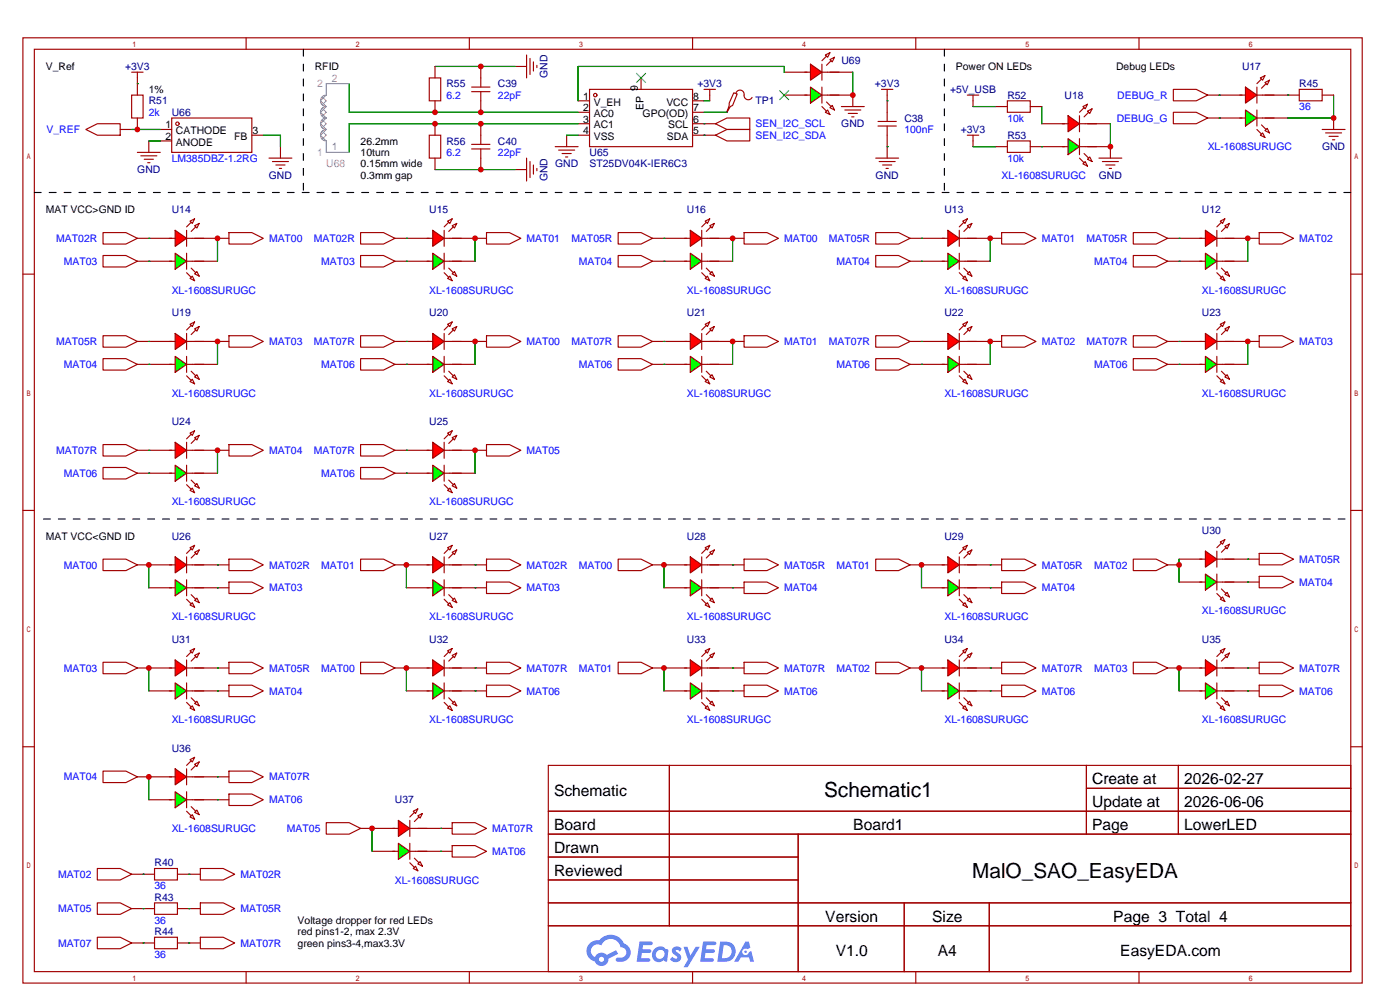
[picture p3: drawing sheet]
<svg xmlns="http://www.w3.org/2000/svg" width="311mm" height="223mm" viewBox="0 0 311 223" stroke-linecap="round" stroke-linejoin="round" font-family="sans-serif">
<g fill="none" stroke="#a10000" stroke-width=".25">
<path d="M5.1 8.4h297.2v209.5h-297.2zM7.6 10.9h292.1v204.5h-292.1zM54.6 8.4v2.5M104.1 8.4v2.5M153.7 8.4v2.5M203.2 8.4v2.5M252.7 8.4v2.5M5.1 60.8h2.5M299.7 60.8h2.6M5.1 113.2h2.5M299.7 113.2h2.6M5.1 165.5h2.5"/>
<path d="M121.7 169.7h178v45.7h-178zM121.7 179.8h178M148.5 169.7v35.5M241.1 169.7v15.2M241.1 174.8h58.6M261.5 169.7v15.2M299.7 165.5h2.6M121.7 184.9h178M121.7 190h55.4M121.7 195.1h55.4M177.1 184.9v30.5M54.6 215.4v2.5"/>
<path d="M104.1 215.4v2.5M121.7 200.2h178M121.7 205.2h178M153.7 215.4v2.5M200.6 200.2v15.2M203.2 215.4v2.5M219.5 200.2v15.2M252.7 215.4v2.5"/>
</g>
<g fill="#5487ff">
<path d="M149.4 210.1a1.3 1.3 0 0 1 1.8 .3l-.4 .6a.54 .54 0 0 0-.9-.3l.2 .3a1.28 1.28 0 0 1 .7 2 1.53 1.53 0 0 1-2.1-.3l.5-.6 .8 .4a.31 .31 0 0 0 .3-.2 .31 .31 0 0 0-.3-.4 1.12 1.12 0 0 1-.6-1.8z"/>
<path d="M151.7 209.9h.8l.7 2 1.2-2h.9l-2.7 4.5h-.9l1-1.6z"/>
<path d="M141.9 208.7h2.3a.46 .46 0 0 1 .5 .1 .46 .46 0 0 1 .1 .5l-.4 .2h-1.7l-.2 .9h1.7a.4 .4 0 0 1 .3 .5 .4 .4 0 0 1-.4 .3h-1.7l-.1 1.2h1.3a.46 .46 0 0 1 .5 .1 .46 .46 0 0 1 .1 .5l-.3 .2h-2.6z"/>
<path d="M156 208.7h2.3a.47 .47 0 0 1 .5 .1 .47 .47 0 0 1 .1 .5l-.4 .2h-1.7l-.1 .9h1.6a.4 .4 0 0 1 .3 .5 .4 .4 0 0 1-.4 .3h-1.7l-.1 1.2h1.3a.46 .46 0 0 1 .5 .1 .46 .46 0 0 1 .2 .5l-.4 .2h-2.6z"/>
<path d="M165.4 208.7h.7l.4 1.4-.6 .3a.75 .75 0 0 0-1.2 .3 .75 .75 0 0 0 .5 1.1 .75 .75 0 0 0 1-.7l.5-.3 .6 2.4h-.8l-.3-1h-1.8l-.6 1h-.9z"/>
<path d="M159.8 208.7l-.6 4.5h1.4a2.27 2.27 0 0 0 2.6-2.3 2.27 2.27 0 0 0-2.7-2.2zM160.6 209.5a1.5 1.5 0 0 1 1.8 1.5 1.5 1.5 0 0 1-2 1.4h-.2z"/>
<path d="M145.2 210.4a1.6 1.6 0 0 0-.3 2.2 1.6 1.6 0 0 0 2.3 .2l.8 .4 .3-2.5-.2-.2-.4-.1a1.58 1.58 0 0 0-2.5 0zM145.8 210.9a.98 .98 0 0 1 1.6 .4 .98 .98 0 0 1-1 1.3 .94 .94 0 0 1-.9-.7 .94 .94 0 0 1 .3-1z"/>
<path d="M130.9 209.1a2.37 2.37 0 0 0 1.1 4 1.54 1.54 0 0 0 1.8 1 1.54 1.54 0 0 0 1.2-1.6l2.2-1.1-.5-.7-2.1 1a1.57 1.57 0 0 0-2.6 .5 1.5 1.5 0 0 1-.7-2.1 1.5 1.5 0 0 1 2.2-.5 2.23 2.23 0 0 1 2.2-1.5 2.23 2.23 0 0 1 2 1.9 1.16 1.16 0 0 1 1.3 1.1 1.16 1.16 0 0 1-1.1 1.2h-.7a.47 .47 0 0 0-.6 .4 .47 .47 0 0 0 .5 .5 2.15 2.15 0 0 0 2.6-1.1 2.15 2.15 0 0 0-.8-2.8l-.5-.1a3.2 3.2 0 0 0-5.4-.8l-1.1 .1zM132.9 212.7a.6 .6 0 0 1 1.2 0 .6 .6 0 0 1-1.2 0z"/>
<circle cx="165.4" cy="211" r=".28"/>
</g>
<path d="M271.3 52.8h2.5" fill="none" stroke="#a10000" stroke-width=".25"/>
<path d="M267.5 51.1l2.5 1.7-2.5 1.8z" fill="#f00" stroke="#a10000" stroke-width=".25"/>
<g fill="none" stroke="#a10000" stroke-width=".25">
<path d="M266.2 52.8h1.3M266.2 57.9h1.3M270 51.1v3.5M270 56.1v3.6M270 52.8h1.3M270 57.9h1.3M270.8 49l1-.5-.5 1zM271 49.3l-1 1M271 59.4l1 1.1M271.8 50l1-.5-.5 1zM272 50.3l-1 1M270 60.5l1 1"/>
<path d="M270.8 61.7l.5-.5 .5 1zM272.3 60.2l.5 1-1-.5z"/>
</g>
<path d="M267.5 56.1l2.5 1.8-2.5 1.8z" fill="#0f0" stroke="#a10000" stroke-width=".25"/>
<path d="M22.9 51.6h5l2.6 1.2-2.6 1.3h-5zM30.5 52.8h2.5M214.1 52.8h2.6M261.6 57.9h5.1M261.6 52.8h5.1M271.3 57.9h5.6M271.8 52.8h5.1" fill="none" stroke="#a10000" stroke-width=".25"/>
<path d="M210.3 51.1l2.6 1.7-2.6 1.8z" fill="#f00" stroke="#a10000" stroke-width=".25"/>
<g fill="none" stroke="#a10000" stroke-width=".25">
<path d="M209 52.8h1.3M209 57.9h1.3M212.9 51.1v3.5M212.9 56.1v3.6M212.9 52.8h1.2M212.9 57.9h1.2M213.6 49l1-.5-.5 1zM213.9 49.3l-1 1M213.9 59.4l1 1.1M214.6 50l1-.5-.5 1zM214.9 50.3l-1 1M212.9 60.5l1 1"/>
<path d="M213.6 61.7l.5-.5 .5 1zM214.6 60.7l.5-.5 .5 1z"/>
</g>
<path d="M210.3 56.1l2.6 1.8-2.6 1.8z" fill="#0f0" stroke="#a10000" stroke-width=".25"/>
<path d="M99.8 52.8h2.6M204.5 57.9h5M204.5 52.8h5M214.1 57.9h5.6M214.6 52.8h5.1" fill="none" stroke="#a10000" stroke-width=".25"/>
<path d="M96 51.1l2.6 1.7-2.6 1.8z" fill="#f00" stroke="#a10000" stroke-width=".25"/>
<g fill="none" stroke="#a10000" stroke-width=".25">
<path d="M94.7 52.8h1.3M94.7 57.9h1.3M98.6 51.1v3.5M98.6 56.1v3.6M98.6 52.8h1.2M98.6 57.9h1.2M99.3 49l1-.5-.5 1zM99.6 49.3l-1 1M99.6 59.4l1 1.1M100.3 50l1-.5-.5 1zM100.6 50.3l-1 1M98.6 60.5l1 1"/>
<path d="M99.3 61.7l.5-.5 .5 1zM100.3 60.7l.5-.5 .5 1z"/>
</g>
<path d="M96 56.1l2.6 1.8-2.6 1.8z" fill="#0f0" stroke="#a10000" stroke-width=".25"/>
<path d="M42.7 52.8h2.5M90.2 57.9h5M90.2 52.8h5M99.8 57.9h5.6M100.3 52.8h5.1" fill="none" stroke="#a10000" stroke-width=".25"/>
<path d="M38.9 51.1l2.5 1.7-2.5 1.8z" fill="#f00" stroke="#a10000" stroke-width=".25"/>
<g fill="none" stroke="#a10000" stroke-width=".25">
<path d="M37.6 52.8h1.3M37.6 57.9h1.3M41.4 51.1v3.5M41.4 56.1v3.6M41.4 52.8h1.3M41.4 57.9h1.3M42.2 49l1-.5-.5 1zM42.4 49.3l-1 1M42.4 59.4l1 1.1M43.2 50l1-.5-.5 1zM43.4 50.3l-1 1M41.4 60.5l1 1"/>
<path d="M42.2 61.7l.5-.5 .5 1zM43.7 60.2l.5 1-1-.5z"/>
</g>
<path d="M38.9 56.1l2.5 1.8-2.5 1.8z" fill="#0f0" stroke="#a10000" stroke-width=".25"/>
<path d="M33 57.9h5.1M33 52.8h5.1M42.7 57.9h5.6M43.2 52.8h5.1M157 52.8h2.5" fill="none" stroke="#a10000" stroke-width=".25"/>
<path d="M153.2 51.1l2.5 1.7-2.5 1.8z" fill="#f00" stroke="#a10000" stroke-width=".25"/>
<g fill="none" stroke="#a10000" stroke-width=".25">
<path d="M151.9 52.8h1.3M151.9 57.9h1.3M155.7 51.1v3.5M155.7 56.1v3.6M155.7 52.8h1.3M155.7 57.9h1.3M156.5 49l1-.5-.5 1zM156.7 49.3l-1 1M156.7 59.4l1 1.1M157.5 50l1-.5-.5 1zM157.7 50.3l-1 1M155.7 60.5l1 1"/>
<path d="M156.5 61.7l.5-.5 .5 1zM157.5 60.7l.5-.5 .5 1z"/>
</g>
<path d="M153.2 56.1l2.5 1.8-2.5 1.8z" fill="#0f0" stroke="#a10000" stroke-width=".25"/>
<path d="M280.2 21.1h2.5M147.3 57.9h5.1M147.3 52.8h5.1M157 57.9h5.6M157.5 52.8h5.1" fill="none" stroke="#a10000" stroke-width=".25"/>
<path d="M276.4 19.3l2.5 1.8-2.5 1.8z" fill="#f00" stroke="#a10000" stroke-width=".25"/>
<g fill="none" stroke="#a10000" stroke-width=".25">
<path d="M278.9 19.3v3.6M279.7 17.3l1-.5-.5 1zM279.9 17.5l-1 1M280.7 18.3l1-.5-.5 1zM280.9 18.5l-1 1.1M275.1 21.1h1.3M275.1 26.2h1.3M278.9 24.4v3.5M278.9 21.1h1.3M278.9 28.7l1 1M278.9 26.2h1.3M279.7 30l.5-.5 .5 1z"/>
<path d="M279.9 27.7l1 1M280.7 29l.5-.6 .5 1.1z"/>
</g>
<path d="M276.4 24.4l2.5 1.8-2.5 1.7z" fill="#0f0" stroke="#a10000" stroke-width=".25"/>
<path d="M240.8 27.4h2.5M270.5 26.2h5.1M270.5 21.1h5.1M280.2 26.2h5.6M280.7 21.1h5.1" fill="none" stroke="#a10000" stroke-width=".25"/>
<path d="M237 25.7l2.5 1.7-2.5 1.8z" fill="#f00" stroke="#a10000" stroke-width=".25"/>
<g fill="none" stroke="#a10000" stroke-width=".25">
<path d="M235.7 27.4h1.3M235.7 32.5h1.3M239.5 25.7v3.5M239.5 30.7v3.6M239.5 27.4h1.3M239.5 35.1l1 1M239.5 32.5h1.3M240.3 23.6l1-.5-.5 1zM240.3 36.3l.5-.5 .5 1zM240.5 23.9l-1 1M240.5 34l1.1 1.1M241.3 24.6l1-.5-.5 1z"/>
<path d="M241.3 35.3l.5-.5 .5 1zM241.6 24.9l-1.1 1"/>
</g>
<path d="M237 30.7l2.5 1.8-2.5 1.8z" fill="#0f0" stroke="#a10000" stroke-width=".25"/>
<g fill="none" stroke="#a10000" stroke-width=".25">
<path d="M214.6 30h2.6M214.6 21.1h2.6M215.9 21.1v2.5M215.9 30v2.5M231.1 32.5h5.1M231.1 27.4h5.1M240.8 32.5h5.6v2.6M241.3 27.4h5.1M243.8 35.1h5.1M244.6 35.8h3.6M245.4 36.6h2M246.1 37.3h.5"/>
<path d="M260.3 24.9h5.1l2.6 1.3-2.6 1.2h-5.1zM268 26.2h2.5M293.4 28.7h5M294.1 29.5h3.6M294.9 30.2h2M295.7 31h.5M295.9 26.2v2.5M22.9 56.6h5l2.6 1.3-2.6 1.3h-5zM30.5 57.9h2.5M48.3 52.8h2.5M50.8 51.6h5.1l2.5 1.2-2.5 1.3h-5.1zM80 51.6h5.1l2.5 1.2-2.5 1.3h-5.1z"/>
<path d="M80 56.6h5.1l2.5 1.3-2.5 1.3h-5.1zM87.6 52.8h2.6M87.6 57.9h2.6M105.4 52.8h2.5M107.9 51.6h5.1l2.6 1.2-2.6 1.3h-5.1zM137.2 51.6h5l2.6 1.2-2.6 1.3h-5zM137.2 56.6h5l2.6 1.3-2.6 1.3h-5zM144.8 52.8h2.5M144.8 57.9h2.5M162.6 52.8h2.5M165.1 51.6h5.1l2.5 1.2-2.5 1.3h-5.1zM194.3 51.6h5.1l2.5 1.2-2.5 1.3h-5.1z"/>
<path d="M194.3 56.6h5.1l2.5 1.3-2.5 1.3h-5.1zM201.9 52.8h2.6M201.9 57.9h2.6M219.7 52.8h2.5M222.2 51.6h5.1l2.6 1.2-2.6 1.3h-5.1zM251.5 51.6h5l2.6 1.2-2.6 1.3h-5zM251.5 56.6h5l2.6 1.3-2.6 1.3h-5zM259.1 52.8h2.5M259.1 57.9h2.5M276.9 52.8h2.5M279.4 51.6h5.1l2.5 1.2-2.5 1.3h-5.1zM42.7 75.7h2.5"/>
<path d="M21.6 192.5h5.1l2.5 1.3-2.5 1.3h-5.1zM29.2 193.8h5.1M34.3 192.5h5.1v2.6h-5.1zM39.4 193.8h5M44.4 192.5h5.1l2.6 1.3-2.6 1.3h-5.1zM21.6 200.2h5.1l2.5 1.2-2.5 1.3h-5.1zM21.6 207.8h5.1l2.5 1.2-2.5 1.3h-5.1zM29.2 201.4h5.1M29.2 209h5.1M34.3 200.2h5.1v2.5h-5.1zM34.3 207.8h5.1v2.5h-5.1zM39.4 201.4h5"/>
<path d="M39.4 209h5M44.4 200.2h5.1l2.6 1.2-2.6 1.3h-5.1zM44.4 207.8h5.1l2.6 1.2-2.6 1.3h-5.1z"/>
</g>
<g fill="none" stroke="#008700" stroke-width=".25">
<path d="M215.9 32.5h5.1M215.9 23.6h5.1M231.1 23.6v3.8M246.4 27.4v5.1M270.5 26.2h.1M295.9 21.1v5.1h-10.1M33 52.8h.1M33 57.9h.1M48.3 52.8v5.1M90.2 52.8h.1M90.2 57.9h.1M105.4 52.8v5.1"/>
<path d="M147.3 52.8h.1M147.3 57.9h.1M162.6 52.8v5.1M204.5 52.8h.1M204.5 57.9h.1M219.7 52.8v5.1M261.6 52.8h.1M261.6 57.9h.1M276.9 52.8v5.1M31.7 193.8h.1M41.9 193.8h.1M31.7 201.4h.1"/>
<path d="M31.7 209h.1M41.9 201.4h.1M41.9 209h.1"/>
</g>
<path d="M38.9 73.9l2.5 1.8-2.5 1.8z" fill="#f00" stroke="#a10000" stroke-width=".25"/>
<g fill="none" stroke="#a10000" stroke-width=".25">
<path d="M37.6 75.7h1.3M41.4 73.9v3.6M41.4 79v3.5M41.4 75.7h1.3M42.2 71.9l1-.5-.5 1zM42.4 72.1l-1 1.1M43.2 72.9l1-.5-.5 1zM43.4 73.2l-1 1M37.6 80.8h1.3M41.4 83.3l1 1M41.4 80.8h1.3M42.2 84.6l.5-.5 .5 1z"/>
<path d="M42.4 82.3l1 1M43.7 83.1l.5 1-1-.5z"/>
</g>
<path d="M38.9 79l2.5 1.8-2.5 1.7z" fill="#0f0" stroke="#a10000" stroke-width=".25"/>
<path d="M22.9 74.4h5l2.6 1.3-2.6 1.3h-5zM22.9 79.5h5l2.6 1.3-2.6 1.2h-5zM30.5 75.7h7.6M43.2 75.7h7.6M50.8 74.4h5.1l2.5 1.3-2.5 1.3h-5.1zM99.8 75.7h2.6M30.5 80.8h7.6M42.7 80.8h5.6" fill="none" stroke="#a10000" stroke-width=".25"/>
<path d="M33 75.7h.1M48.3 75.7v5.1M33 80.8h.1" fill="none" stroke="#008700" stroke-width=".25"/>
<path d="M96 73.9l2.6 1.8-2.6 1.8z" fill="#f00" stroke="#a10000" stroke-width=".25"/>
<g fill="none" stroke="#a10000" stroke-width=".25">
<path d="M94.7 75.7h1.3M98.6 73.9v3.6M98.6 79v3.5M98.6 75.7h1.2M99.3 71.9l1-.5-.5 1zM99.6 72.1l-1 1.1M100.3 72.9l1-.5-.5 1zM100.6 73.2l-1 1M94.7 80.8h1.3M98.6 83.3l1 1M98.6 80.8h1.2M99.3 84.6l.5-.5 .5 1z"/>
<path d="M99.6 82.3l1 1M100.3 83.6l.5-.5 .5 1z"/>
</g>
<path d="M96 79l2.6 1.8-2.6 1.7z" fill="#0f0" stroke="#a10000" stroke-width=".25"/>
<path d="M80 74.4h5.1l2.5 1.3-2.5 1.3h-5.1zM80 79.5h5.1l2.5 1.3-2.5 1.2h-5.1zM87.6 75.7h7.6M100.3 75.7h7.6M107.9 74.4h5.1l2.6 1.3-2.6 1.3h-5.1zM157 75.7h2.5M87.6 80.8h7.6M99.8 80.8h5.6" fill="none" stroke="#a10000" stroke-width=".25"/>
<path d="M90.2 75.7h.1M105.4 75.7v5.1M90.2 80.8h.1" fill="none" stroke="#008700" stroke-width=".25"/>
<path d="M153.2 73.9l2.5 1.8-2.5 1.8z" fill="#f00" stroke="#a10000" stroke-width=".25"/>
<g fill="none" stroke="#a10000" stroke-width=".25">
<path d="M151.9 75.7h1.3M155.7 73.9v3.6M155.7 79v3.5M155.7 75.7h1.3M156.5 71.9l1-.5-.5 1zM156.7 72.1l-1 1.1M157.5 72.9l1-.5-.5 1zM157.7 73.2l-1 1M151.9 80.8h1.3M155.7 83.3l1 1M155.7 80.8h1.3M156.5 84.6l.5-.5 .5 1z"/>
<path d="M156.7 82.3l1 1M157.5 83.6l.5-.5 .5 1z"/>
</g>
<path d="M153.2 79l2.5 1.8-2.5 1.7z" fill="#0f0" stroke="#a10000" stroke-width=".25"/>
<path d="M137.2 74.4h5l2.6 1.3-2.6 1.3h-5zM137.2 79.5h5l2.6 1.3-2.6 1.2h-5zM144.8 75.7h7.6M157.5 75.7h7.6M165.1 74.4h5.1l2.5 1.3-2.5 1.3h-5.1zM214.1 75.7h2.6M144.8 80.8h7.6M157 80.8h5.6" fill="none" stroke="#a10000" stroke-width=".25"/>
<path d="M147.3 75.7h.1M162.6 75.7v5.1M147.3 80.8h.1" fill="none" stroke="#008700" stroke-width=".25"/>
<path d="M210.3 73.9l2.6 1.8-2.6 1.8z" fill="#f00" stroke="#a10000" stroke-width=".25"/>
<g fill="none" stroke="#a10000" stroke-width=".25">
<path d="M209 75.7h1.3M212.9 73.9v3.6M212.9 79v3.5M212.9 75.7h1.2M213.6 71.9l1-.5-.5 1zM213.9 72.1l-1 1.1M214.6 72.9l1-.5-.5 1zM214.9 73.2l-1 1M209 80.8h1.3M212.9 83.3l1 1M212.9 80.8h1.2M213.6 84.6l.5-.5 .5 1z"/>
<path d="M213.9 82.3l1 1M214.6 83.6l.5-.5 .5 1z"/>
</g>
<path d="M210.3 79l2.6 1.8-2.6 1.7z" fill="#0f0" stroke="#a10000" stroke-width=".25"/>
<path d="M194.3 74.4h5.1l2.5 1.3-2.5 1.3h-5.1zM194.3 79.5h5.1l2.5 1.3-2.5 1.2h-5.1zM201.9 75.7h7.6M214.6 75.7h7.6M222.2 74.4h5.1l2.6 1.3-2.6 1.3h-5.1zM271.3 75.7h2.5M201.9 80.8h7.6M214.1 80.8h5.6" fill="none" stroke="#a10000" stroke-width=".25"/>
<path d="M204.5 75.7h.1M219.7 75.7v5.1M204.5 80.8h.1" fill="none" stroke="#008700" stroke-width=".25"/>
<path d="M267.5 73.9l2.5 1.8-2.5 1.8z" fill="#f00" stroke="#a10000" stroke-width=".25"/>
<g fill="none" stroke="#a10000" stroke-width=".25">
<path d="M266.2 75.7h1.3M270 73.9v3.6M270 79v3.5M270 75.7h1.3M270.8 71.9l1-.5-.5 1zM271 72.1l-1 1.1M271.8 72.9l1-.5-.5 1zM272 73.2l-1 1M266.2 80.8h1.3M270 83.3l1 1M270 80.8h1.3M270.8 84.6l.5-.5 .5 1z"/>
<path d="M271 82.3l1 1M271.8 83.6l.5-.5 .5 1z"/>
</g>
<path d="M267.5 79l2.5 1.8-2.5 1.7z" fill="#0f0" stroke="#a10000" stroke-width=".25"/>
<path d="M251.5 74.4h5l2.6 1.3-2.6 1.3h-5zM251.5 79.5h5l2.6 1.3-2.6 1.2h-5zM259.1 75.7h7.6M271.8 75.7h7.6M279.4 74.4h5.1l2.5 1.3-2.5 1.3h-5.1zM42.7 99.8h2.5M259.1 80.8h7.6M271.3 80.8h5.6" fill="none" stroke="#a10000" stroke-width=".25"/>
<path d="M261.6 75.7h.1M276.9 75.7v5.1M261.6 80.8h.1" fill="none" stroke="#008700" stroke-width=".25"/>
<path d="M38.9 98l2.5 1.8-2.5 1.8z" fill="#f00" stroke="#a10000" stroke-width=".25"/>
<g fill="none" stroke="#a10000" stroke-width=".25">
<path d="M37.6 99.8h1.3M41.4 98v3.6M41.4 99.8h1.3M42.2 96l1-.5-.5 1zM42.4 96.3l-1 1M43.2 97l1-.5-.5 1zM43.4 97.3l-1 1M37.6 104.9h1.3M41.4 103.1v3.6M41.4 107.4l1 1.1M41.4 104.9h1.3M42.2 108.7l.5-.5 .5 1z"/>
<path d="M42.4 106.4l1 1M43.7 107.2l.5 1-1-.5z"/>
</g>
<path d="M38.9 103.1l2.5 1.8-2.5 1.8z" fill="#0f0" stroke="#a10000" stroke-width=".25"/>
<path d="M22.9 98.6h5l2.6 1.2-2.6 1.3h-5zM30.5 99.8h7.6M43.2 99.8h7.6M50.8 98.6h5.1l2.5 1.2-2.5 1.3h-5.1zM99.8 99.8h2.6M22.9 103.6h5l2.6 1.3-2.6 1.3h-5zM30.5 104.9h7.6M42.7 104.9h5.6" fill="none" stroke="#a10000" stroke-width=".25"/>
<path d="M33 99.8h.1M48.3 99.8v5.1M33 104.9h.1" fill="none" stroke="#008700" stroke-width=".25"/>
<path d="M96 98l2.6 1.8-2.6 1.8z" fill="#f00" stroke="#a10000" stroke-width=".25"/>
<g fill="none" stroke="#a10000" stroke-width=".25">
<path d="M94.7 99.8h1.3M98.6 98v3.6M98.6 99.8h1.2M99.3 96l1-.5-.5 1zM99.6 96.3l-1 1M100.3 97l1-.5-.5 1zM100.6 97.3l-1 1M94.7 104.9h1.3M98.6 103.1v3.6M98.6 107.4l1 1.1M98.6 104.9h1.2M99.6 106.4l1 1"/>
<path d="M99.8 108.2l.5 1-1-.5zM100.3 107.7l.5-.5 .5 1z"/>
</g>
<path d="M96 103.1l2.6 1.8-2.6 1.8z" fill="#0f0" stroke="#a10000" stroke-width=".25"/>
<path d="M80 98.6h5.1l2.5 1.2-2.5 1.3h-5.1zM87.6 99.8h7.6M100.3 99.8h7.6M107.9 98.6h5.1l2.6 1.2-2.6 1.3h-5.1zM80 103.6h5.1l2.5 1.3-2.5 1.3h-5.1zM87.6 104.9h7.6M99.8 104.9h5.6M42.7 125.2h2.5" fill="none" stroke="#a10000" stroke-width=".25"/>
<path d="M90.2 99.8h.1M105.4 99.8v5.1M90.2 104.9h.1" fill="none" stroke="#008700" stroke-width=".25"/>
<path d="M38.9 123.4l2.5 1.8-2.5 1.8z" fill="#f00" stroke="#a10000" stroke-width=".25"/>
<g fill="none" stroke="#a10000" stroke-width=".25">
<path d="M37.6 125.2h1.3M37.6 130.3h1.3M41.4 123.4v3.6M41.4 128.5v3.6M41.4 125.2h1.3M41.4 132.8l1 1.1M41.4 130.3h1.3M42.2 121.4l1-.5-.5 1zM42.2 134.1l.5-.5 .5 1zM42.4 121.7l-1 1M42.4 131.8l1 1M43.2 122.4l1-.5-.5 1z"/>
<path d="M43.4 122.7l-1 1M43.7 132.6l.5 1-1-.5z"/>
</g>
<path d="M38.9 128.5l2.5 1.8-2.5 1.8z" fill="#0f0" stroke="#a10000" stroke-width=".25"/>
<path d="M22.9 124h5l2.6 1.2-2.6 1.3h-5zM30.5 125.2h7.6M33 130.3h5.1M42.7 130.3h8.1M43.2 125.2h7.6M50.8 124h5.1l2.5 1.2-2.5 1.3h-5.1zM50.8 129h5.1l2.5 1.3-2.5 1.3h-5.1zM99.8 125.2h2.6" fill="none" stroke="#a10000" stroke-width=".25"/>
<path d="M33 125.2v5.1M48.3 125.2h.1M48.3 130.3h.1" fill="none" stroke="#008700" stroke-width=".25"/>
<path d="M96 123.4l2.6 1.8-2.6 1.8z" fill="#f00" stroke="#a10000" stroke-width=".25"/>
<g fill="none" stroke="#a10000" stroke-width=".25">
<path d="M94.7 125.2h1.3M94.7 130.3h1.3M98.6 123.4v3.6M98.6 128.5v3.6M98.6 125.2h1.2M98.6 132.8l1 1.1M98.6 130.3h1.2M99.3 121.4l1-.5-.5 1zM99.3 134.1l.5-.5 .5 1zM99.6 121.7l-1 1M99.6 131.8l1 1M100.3 122.4l1-.5-.5 1z"/>
<path d="M100.3 133.1l.5-.5 .5 1zM100.6 122.7l-1 1"/>
</g>
<path d="M96 128.5l2.6 1.8-2.6 1.8z" fill="#0f0" stroke="#a10000" stroke-width=".25"/>
<path d="M80 124h5.1l2.5 1.2-2.5 1.3h-5.1zM87.6 125.2h7.6M90.2 130.3h5M99.8 130.3h8.1M100.3 125.2h7.6M107.9 124h5.1l2.6 1.2-2.6 1.3h-5.1zM107.9 129h5.1l2.6 1.3-2.6 1.3h-5.1zM157 125.2h2.5" fill="none" stroke="#a10000" stroke-width=".25"/>
<path d="M90.2 125.2v5.1M105.4 125.2h.1M105.4 130.3h.1" fill="none" stroke="#008700" stroke-width=".25"/>
<path d="M153.2 123.4l2.5 1.8-2.5 1.8z" fill="#f00" stroke="#a10000" stroke-width=".25"/>
<g fill="none" stroke="#a10000" stroke-width=".25">
<path d="M151.9 125.2h1.3M151.9 130.3h1.3M155.7 123.4v3.6M155.7 128.5v3.6M155.7 125.2h1.3M155.7 132.8l1 1.1M155.7 130.3h1.3M156.5 121.4l1-.5-.5 1zM156.5 134.1l.5-.5 .5 1zM156.7 121.7l-1 1M156.7 131.8l1 1M157.5 122.4l1-.5-.5 1z"/>
<path d="M157.5 133.1l.5-.5 .5 1zM157.7 122.7l-1 1"/>
</g>
<path d="M153.2 128.5l2.5 1.8-2.5 1.8z" fill="#0f0" stroke="#a10000" stroke-width=".25"/>
<path d="M137.2 124h5l2.6 1.2-2.6 1.3h-5zM144.8 125.2h7.6M147.3 130.3h5.1M157 130.3h8.1M157.5 125.2h7.6M165.1 124h5.1l2.5 1.2-2.5 1.3h-5.1zM165.1 129h5.1l2.5 1.3-2.5 1.3h-5.1zM214.1 125.2h2.6" fill="none" stroke="#a10000" stroke-width=".25"/>
<path d="M147.3 125.2v5.1M162.6 125.2h.1M162.6 130.3h.1" fill="none" stroke="#008700" stroke-width=".25"/>
<path d="M210.3 123.4l2.6 1.8-2.6 1.8z" fill="#f00" stroke="#a10000" stroke-width=".25"/>
<g fill="none" stroke="#a10000" stroke-width=".25">
<path d="M209 125.2h1.3M209 130.3h1.3M212.9 123.4v3.6M212.9 128.5v3.6M212.9 125.2h1.2M212.9 132.8l1 1.1M212.9 130.3h1.2M213.6 121.4l1-.5-.5 1zM213.6 134.1l.5-.5 .5 1zM213.9 121.7l-1 1M213.9 131.8l1 1M214.6 122.4l1-.5-.5 1z"/>
<path d="M214.6 133.1l.5-.5 .5 1zM214.9 122.7l-1 1"/>
</g>
<path d="M210.3 128.5l2.6 1.8-2.6 1.8z" fill="#0f0" stroke="#a10000" stroke-width=".25"/>
<path d="M194.3 124h5.1l2.5 1.2-2.5 1.3h-5.1zM201.9 125.2h7.6M204.5 130.3h5M214.1 130.3h8.1M214.6 125.2h7.6M222.2 124h5.1l2.6 1.2-2.6 1.3h-5.1zM222.2 129h5.1l2.6 1.3-2.6 1.3h-5.1zM271.3 124h2.5" fill="none" stroke="#a10000" stroke-width=".25"/>
<path d="M204.5 125.2v5.1M219.7 125.2h.1M219.7 130.3h.1" fill="none" stroke="#008700" stroke-width=".25"/>
<path d="M267.5 122.2l2.5 1.8-2.5 1.7z" fill="#f00" stroke="#a10000" stroke-width=".25"/>
<g fill="none" stroke="#a10000" stroke-width=".25">
<path d="M266.2 124h1.3M266.2 129h1.3M270 122.2v3.5M270 127.3v3.5M270 124h1.3M270 131.6l1 1M270 129h1.3M270.8 120.1l1-.5-.5 1zM271 120.4l-1 1M271 130.6l1 1M271.3 132.3l.5 1-1-.5zM271.8 121.2l1-.6-.5 1.1z"/>
<path d="M272 121.4l-1 1M272.3 131.3l.5 1-1-.5z"/>
</g>
<path d="M267.5 127.3l2.5 1.7-2.5 1.8z" fill="#0f0" stroke="#a10000" stroke-width=".25"/>
<path d="M251.5 124h5l2.6 1.2-2.6 1.3h-5zM259.1 125.2h2.5M261.6 129h5.1M261.6 124h5.1M271.3 129h8.1M271.8 124h7.6M279.4 122.7h5.1l2.5 1.3-2.5 1.2h-5.1zM279.4 127.8h5.1l2.5 1.2-2.5 1.3h-5.1zM42.7 148.1h2.5" fill="none" stroke="#a10000" stroke-width=".25"/>
<path d="M261.6 124v5M276.9 124h.1M276.9 129h.1" fill="none" stroke="#008700" stroke-width=".25"/>
<path d="M38.9 146.3l2.5 1.8-2.5 1.8z" fill="#f00" stroke="#a10000" stroke-width=".25"/>
<g fill="none" stroke="#a10000" stroke-width=".25">
<path d="M37.6 148.1h1.3M37.6 153.2h1.3M41.4 146.3v3.6M41.4 151.4v3.5M41.4 148.1h1.3M41.4 155.7l1 1M41.4 153.2h1.3M42.2 144.3l1-.5-.5 1zM42.4 144.5l-1 1M42.4 154.7l1 1M42.7 156.5l.5 1-1-.5zM43.2 145.3l1-.5-.5 1z"/>
<path d="M43.4 145.5l-1 1.1M43.7 155.4l.5 1.1-1-.5z"/>
</g>
<path d="M38.9 151.4l2.5 1.8-2.5 1.7z" fill="#0f0" stroke="#a10000" stroke-width=".25"/>
<path d="M22.9 146.8h5l2.6 1.3-2.6 1.3h-5zM30.5 148.1h7.6M33 153.2h5.1M42.7 153.2h8.1M43.2 148.1h7.6M50.8 146.8h5.1l2.5 1.3-2.5 1.3h-5.1zM50.8 151.9h5.1l2.5 1.3-2.5 1.2h-5.1zM99.8 148.1h2.6" fill="none" stroke="#a10000" stroke-width=".25"/>
<path d="M33 148.1v5.1M48.3 148.1h.1M48.3 153.2h.1" fill="none" stroke="#008700" stroke-width=".25"/>
<path d="M96 146.3l2.6 1.8-2.6 1.8z" fill="#f00" stroke="#a10000" stroke-width=".25"/>
<g fill="none" stroke="#a10000" stroke-width=".25">
<path d="M94.7 148.1h1.3M94.7 153.2h1.3M98.6 146.3v3.6M98.6 151.4v3.5M98.6 148.1h1.2M98.6 155.7l1 1M98.6 153.2h1.2M99.3 144.3l1-.5-.5 1zM99.6 144.5l-1 1M99.6 154.7l1 1M99.8 156.5l.5 1-1-.5zM100.3 145.3l1-.5-.5 1z"/>
<path d="M100.6 145.5l-1 1.1M100.8 155.4l.5 1.1-1-.5z"/>
</g>
<path d="M96 151.4l2.6 1.8-2.6 1.7z" fill="#0f0" stroke="#a10000" stroke-width=".25"/>
<path d="M80 146.8h5.1l2.5 1.3-2.5 1.3h-5.1zM87.6 148.1h7.6M90.2 153.2h5M99.8 153.2h8.1M100.3 148.1h7.6M107.9 146.8h5.1l2.6 1.3-2.6 1.3h-5.1zM107.9 151.9h5.1l2.6 1.3-2.6 1.2h-5.1zM157 148.1h2.5" fill="none" stroke="#a10000" stroke-width=".25"/>
<path d="M90.2 148.1v5.1M105.4 148.1h.1M105.4 153.2h.1" fill="none" stroke="#008700" stroke-width=".25"/>
<path d="M153.2 146.3l2.5 1.8-2.5 1.8z" fill="#f00" stroke="#a10000" stroke-width=".25"/>
<g fill="none" stroke="#a10000" stroke-width=".25">
<path d="M151.9 148.1h1.3M151.9 153.2h1.3M155.7 146.3v3.6M155.7 151.4v3.5M155.7 148.1h1.3M155.7 155.7l1 1M155.7 153.2h1.3M156.5 144.3l1-.5-.5 1zM156.5 157l.5-.5 .5 1zM156.7 144.5l-1 1M156.7 154.7l1 1M157.5 145.3l1-.5-.5 1z"/>
<path d="M157.5 156l.5-.6 .5 1.1zM157.7 145.5l-1 1.1"/>
</g>
<path d="M153.2 151.4l2.5 1.8-2.5 1.7z" fill="#0f0" stroke="#a10000" stroke-width=".25"/>
<path d="M137.2 146.8h5l2.6 1.3-2.6 1.3h-5zM144.8 148.1h7.6M147.3 153.2h5.1M157 153.2h8.1M157.5 148.1h7.6M165.1 146.8h5.1l2.5 1.3-2.5 1.3h-5.1zM165.1 151.9h5.1l2.5 1.3-2.5 1.2h-5.1zM214.1 148.1h2.6" fill="none" stroke="#a10000" stroke-width=".25"/>
<path d="M147.3 148.1v5.1M162.6 148.1h.1M162.6 153.2h.1" fill="none" stroke="#008700" stroke-width=".25"/>
<path d="M210.3 146.3l2.6 1.8-2.6 1.8z" fill="#f00" stroke="#a10000" stroke-width=".25"/>
<g fill="none" stroke="#a10000" stroke-width=".25">
<path d="M209 148.1h1.3M209 153.2h1.3M212.9 146.3v3.6M212.9 151.4v3.5M212.9 148.1h1.2M212.9 155.7l1 1M212.9 153.2h1.2M213.6 144.3l1-.5-.5 1zM213.9 144.5l-1 1M213.9 154.7l1 1M214.1 156.5l.5 1-1-.5zM214.6 145.3l1-.5-.5 1z"/>
<path d="M214.9 145.5l-1 1.1M215.1 155.4l.5 1.1-1-.5z"/>
</g>
<path d="M210.3 151.4l2.6 1.8-2.6 1.7z" fill="#0f0" stroke="#a10000" stroke-width=".25"/>
<path d="M194.3 146.8h5.1l2.5 1.3-2.5 1.3h-5.1zM201.9 148.1h7.6M204.5 153.2h5M214.1 153.2h8.1M214.6 148.1h7.6M222.2 146.8h5.1l2.6 1.3-2.6 1.3h-5.1zM222.2 151.9h5.1l2.6 1.3-2.6 1.2h-5.1zM271.3 148.1h2.5" fill="none" stroke="#a10000" stroke-width=".25"/>
<path d="M204.5 148.1v5.1M219.7 148.1h.1M219.7 153.2h.1" fill="none" stroke="#008700" stroke-width=".25"/>
<path d="M267.5 146.3l2.5 1.8-2.5 1.8z" fill="#f00" stroke="#a10000" stroke-width=".25"/>
<g fill="none" stroke="#a10000" stroke-width=".25">
<path d="M266.2 148.1h1.3M266.2 153.2h1.3M270 146.3v3.6M270 151.4v3.5M270 148.1h1.3M270 155.7l1 1M270 153.2h1.3M270.8 144.3l1-.5-.5 1zM271 144.5l-1 1M271 154.7l1 1M271.3 156.5l.5 1-1-.5zM271.8 145.3l1-.5-.5 1z"/>
<path d="M272 145.5l-1 1.1M272.3 155.4l.5 1.1-1-.5z"/>
</g>
<path d="M267.5 151.4l2.5 1.8-2.5 1.7z" fill="#0f0" stroke="#a10000" stroke-width=".25"/>
<path d="M251.5 146.8h5l2.6 1.3-2.6 1.3h-5zM259.1 148.1h7.6M261.6 153.2h5.1M271.3 153.2h8.1M271.8 148.1h7.6M279.4 146.8h5.1l2.5 1.3-2.5 1.3h-5.1zM279.4 151.9h5.1l2.5 1.3-2.5 1.2h-5.1zM42.7 172.2h2.5" fill="none" stroke="#a10000" stroke-width=".25"/>
<path d="M261.6 148.1v5.1M276.9 148.1h.1M276.9 153.2h.1" fill="none" stroke="#008700" stroke-width=".25"/>
<path d="M38.9 170.4l2.5 1.8-2.5 1.8z" fill="#f00" stroke="#a10000" stroke-width=".25"/>
<g fill="none" stroke="#a10000" stroke-width=".25">
<path d="M37.6 172.2h1.3M37.6 177.3h1.3M41.4 170.4v3.6M41.4 175.5v3.6M41.4 172.2h1.3M41.4 179.8l1 1M41.4 177.3h1.3M42.2 168.4l1-.5-.5 1zM42.4 168.7l-1 1M42.4 178.8l1 1M43.2 169.4l1-.5-.5 1zM43.4 169.7l-1 1"/>
<path d="M43.7 179.6l.5 1-1-.5zM42.2 181.1l.5-.5 .5 1z"/>
</g>
<path d="M38.9 175.5l2.5 1.8-2.5 1.8z" fill="#0f0" stroke="#a10000" stroke-width=".25"/>
<path d="M22.9 170.9h5l2.6 1.3-2.6 1.3h-5zM30.5 172.2h7.6M33 177.3h5.1M42.7 177.3h8.1M43.2 172.2h7.6M50.8 170.9h5.1l2.5 1.3-2.5 1.3h-5.1zM50.8 176h5.1l2.5 1.3-2.5 1.3h-5.1zM92.2 183.6h2.5" fill="none" stroke="#a10000" stroke-width=".25"/>
<path d="M33 172.2v5.1M48.3 172.2h.1M48.3 177.3h.1" fill="none" stroke="#008700" stroke-width=".25"/>
<path d="M88.4 181.9l2.5 1.7-2.5 1.8z" fill="#f00" stroke="#a10000" stroke-width=".25"/>
<g fill="none" stroke="#a10000" stroke-width=".25">
<path d="M91.7 179.8l1-.5-.5 1zM87.1 183.6h1.3M87.1 188.7h1.3M90.9 181.9v3.5M90.9 186.9v3.6M90.9 183.6h1.3M90.9 191.3l1 1M90.9 188.7h1.3M91.9 180.1l-1 1M91.9 190.2l1.1 1.1M92.2 192l.5 1-1-.5zM92.7 180.8l1-.5-.5 1.1z"/>
<path d="M92.7 191.5l.5-.5 .5 1zM93 181.1l-1.1 1"/>
</g>
<path d="M88.4 186.9l2.5 1.8-2.5 1.8z" fill="#0f0" stroke="#a10000" stroke-width=".25"/>
<g fill="none" stroke="#a10000" stroke-width=".25">
<path d="M29.2 16h2.5M30.5 16v5.1M130.8 19.8h22.9v12.7h-22.9zM142.2 17.3v2.5M156.2 19.8h2.5M157.5 19.8v2.6M183.6 16h2.6M195.6 19.8h2.5M196.8 19.8v7.1M260.3 19.8h5.1l2.6 1.3-2.6 1.3h-5.1zM288.3 19.8h5.1v2.6h-5.1zM19 28.7l2.6-1.3h5.1v2.6h-5.1z"/>
<path d="M26.7 28.7h2.5M29.2 21.1h2.5v5.1h-2.5zM30.5 26.2v2.5M30.5 33.8h5.1M31.2 34.5h3.6M32 35.3h2M32.8 36.1h.5M33 31.2v2.6M35.6 28.7h2.5M35.6 31.2h2.5M38.1 26.2h17.8v7.6h-17.8zM55.9 30h2.5"/>
<path d="M59.7 35.1h5.1M60.5 35.8h3.5M61.2 36.6h2M62 37.3h.5M62.2 32.5v2.6M123.2 32.5h5.1M124 33.3h3.5M124.7 34h2M125.5 34.8h.5M125.7 30v2.5M128.3 30h2.5M128.3 22.4h2.5"/>
<path d="M128.3 24.9h2.5M128.3 27.4h2.5M153.7 30h5M153.7 22.4h2.5M153.7 24.9h2.5M153.7 27.4h5M158.7 27.4l2.6-1.2h5.1v2.5h-5.1zM158.7 30l2.6-1.3h5.1v2.5h-5.1zM161.3 24.6v.3M162.8 20.6l.8 .2-1 2.6-.5 .2-.8 1.3 .5-1.5v-.5zM163.3 20.6a.93 .93 0 0 1 1.1-.6 .93 .93 0 0 1 .7 1.1 .94 .94 0 0 0 .7 1 .94 .94 0 0 0 1.1-.5M194.3 35.1h5.1"/>
<path d="M194.8 27.9h4.1M194.8 26.9h4.1M195.1 35.8h3.5M195.8 36.6h2.1M196.6 37.3h.5M196.8 27.9v7.2M221 23.6h2.5M221 32.5h2.5M223.5 22.4h5.1v2.5h-5.1zM223.5 31.2h5.1v2.6h-5.1zM228.6 23.6h2.5M228.6 32.5h2.5"/>
<path d="M268 21.1h2.5M285.8 21.1h2.5M293.4 21.1h2.5M72.4 182.4h5.1l2.5 1.2-2.5 1.3h-5.1zM80 183.6h7.6M82.5 188.7h5.1M92.2 188.7h8.1M92.7 183.6h7.6M100.3 182.4h5.1l2.5 1.2-2.5 1.3h-5.1zM100.3 187.5h5.1l2.5 1.2-2.5 1.3h-5.1z"/>
<circle cx="39.4" cy="27.4" r=".38"/>
<circle cx="132.1" cy="21.1" r=".38"/>
</g>
<g fill="none" stroke="#008700" stroke-width=".25">
<path d="M30.5 18.5h.1M29.2 28.7h6.4M33 31.2h2.6M58.4 30h3.8v2.5M125.7 30h2.6M156.2 27.4h.1M156.2 30h.1M156.2 24.9h5.1M156.2 22.4h1.3M196.8 22.4h.1M196.8 32.5h.1M231.1 32.5h.1"/>
<path d="M270.5 21.1h.1M285.8 21.1h.1M82.5 183.6v5.1M97.8 183.6h.1M97.8 188.7h.1"/>
</g>
<path d="M67.3 10.9v31.8M209.5 10.9v31.8M299.7 42.7h-292.1M298.4 115.1h-289.5" fill="none" stroke="#000" stroke-width=".25" stroke-dasharray="1.5 1.8"/>
<path d="M141.2 16.3l2.1 2M143.3 16.3l-2.1 2" fill="none" stroke="#3c3" stroke-width=".25"/>
<path d="M179.8 14.2l2.6 1.8-2.6 1.8z" fill="#f00" stroke="#a10000" stroke-width=".25"/>
<g fill="none" stroke="#a10000" stroke-width=".25">
<path d="M178.6 16h1.2M182.4 14.2v3.6M182.4 19.3v3.6M182.4 16h1.2M183.1 12.2l1-.5-.5 1zM183.4 12.4l-1 1.1M184.1 13.2l1.1-.5-.5 1zM184.4 13.5l-1 1M178.6 21.1h1.2M182.4 23.6l1 1M182.4 21.1h1.2M183.1 24.9l.5-.5 .5 1z"/>
<path d="M183.4 22.6l1 1M184.1 23.9l.6-.5 .5 1z"/>
</g>
<path d="M179.8 19.3l2.6 1.8-2.6 1.8z" fill="#0f0" stroke="#a10000" stroke-width=".25"/>
<g fill="none" stroke="#a10000" stroke-width=".25">
<path d="M95.2 17.3h2.6v5.1h-2.6zM96.5 14.7v2.6M104.6 19.3h4.1M106.7 14.7v4.6M114.3 14.7h2.5M116.8 12.2v5.1M117.6 13v3.5M118.4 13.7v2M119.1 14.5v.5M174 16h5.1M184.1 16h5.1M95.2 30h2.6v5.1h-2.6z"/>
<path d="M96.5 22.4v2.5M96.5 27.4v2.6M96.5 35.1v2.5M104.6 20.3h4.1M104.6 33h4.1M104.6 32h4.1M106.7 20.3v4.6M106.7 27.4v4.6M106.7 33v4.6M114.3 37.6h2.5M116.8 35.1v5M117.6 35.8v3.6"/>
<path d="M118.4 36.6v2M119.1 37.3v.5M174 21.1h5.1M183.6 21.1h5.6v2.5M186.7 23.6h5.1M187.5 24.4h3.5M188.2 25.1h2M189 25.9h.5"/>
</g>
<path d="M173 20.1l2 2M175 20.1l-2 2" fill="none" stroke="#3c3" stroke-width=".25"/>
<path d="M77.5 18.5v6.4h50.8M96.5 14.7h17.8M174 16v-1.3h-45.7v7.7M189.2 16v5.1M96.5 37.6h17.8M128.3 27.4h-50.8v6.4" fill="none" stroke="#008700" stroke-width=".25"/>
<path d="M77.5 18.5h-5.1v2.6a1.27 1.27 0 0 0-1.3 1.3 1.27 1.27 0 0 0 1.3 1.2 1.27 1.27 0 0 0-1.3 1.3 1.27 1.27 0 0 0 1.3 1.3 1.27 1.27 0 0 0-1.3 1.2 1.27 1.27 0 0 0 1.3 1.3 1.27 1.27 0 0 0-1.3 1.3 1.27 1.27 0 0 0 1.3 1.2v2.6h5.1" fill="none" stroke="#999" stroke-width=".25"/>
<path d="M71.5 29.1l.9 .9-.9 .9M71.5 26.5l.9 .9-.9 .9M71.5 24l.9 .9-.9 .9M71.5 21.5l.9 .9-.9 .9M72.4 21.1l-1.3 1.3 1.3 1.2-1.3 1.3 1.3 1.3-1.3 1.2 1.3 1.3-1.3 1.3 1.3 1.2" fill="none" stroke="#999" stroke-width=".22"/>
<g fill="#c00">
<circle cx="295.9" cy="26.2" r=".63"/>
<circle cx="246.4" cy="32.5" r=".63"/>
<circle cx="48.3" cy="52.8" r=".63"/>
<circle cx="105.4" cy="52.8" r=".63"/>
<circle cx="162.6" cy="52.8" r=".63"/>
<circle cx="219.7" cy="52.8" r=".63"/>
<circle cx="276.9" cy="52.8" r=".63"/>
<circle cx="48.3" cy="75.7" r=".63"/>
<circle cx="105.4" cy="75.7" r=".63"/>
<circle cx="162.6" cy="75.7" r=".63"/>
<circle cx="219.7" cy="75.7" r=".63"/>
<circle cx="276.9" cy="75.7" r=".63"/>
<circle cx="48.3" cy="99.8" r=".63"/>
<circle cx="105.4" cy="99.8" r=".63"/>
<circle cx="33" cy="125.2" r=".63"/>
<circle cx="90.2" cy="125.2" r=".63"/>
<circle cx="147.3" cy="125.2" r=".63"/>
<circle cx="204.5" cy="125.2" r=".63"/>
<circle cx="261.6" cy="125.2" r=".63"/>
<circle cx="33" cy="148.1" r=".63"/>
<circle cx="90.2" cy="148.1" r=".63"/>
<circle cx="147.3" cy="148.1" r=".63"/>
<circle cx="204.5" cy="148.1" r=".63"/>
<circle cx="261.6" cy="148.1" r=".63"/>
<circle cx="33" cy="172.2" r=".63"/>
<circle cx="82.6" cy="183.6" r=".63"/>
<circle cx="30.5" cy="28.7" r=".63"/>
<circle cx="189.2" cy="21.1" r=".63"/>
<circle cx="96.5" cy="24.9" r=".63"/>
<circle cx="106.7" cy="24.9" r=".63"/>
<circle cx="96.5" cy="27.4" r=".63"/>
<circle cx="106.7" cy="27.4" r=".63"/>
<circle cx="106.7" cy="14.7" r=".63"/>
<circle cx="106.7" cy="37.6" r=".63"/>
</g>
<g font-size="4.6">
<text x="182.9" y="176.8">Schematic1</text>
<text x="215.7" y="194.6">MalO_SAO_EasyEDA</text>
</g>
<g font-size="3.5">
<text x="242.3" y="173.9">Create at</text>
<text x="262.7" y="173.9">2026-02-27</text>
<text x="122.9" y="176.4">Schematic</text>
<text x="242.3" y="179">Update at</text>
<text x="262.7" y="179">2026-06-06</text>
<text x="122.9" y="184">Board</text>
<text x="189.3" y="184">Board1</text>
<text x="242.3" y="184">Page</text>
<text x="262.7" y="184">LowerLED</text>
<text x="122.9" y="189.1">Drawn</text>
<text x="122.9" y="194.2">Reviewed</text>
<text x="183.1" y="204.4">Version</text>
<text x="206.8" y="204.4">Size</text>
<text x="247" y="204.4">Page 3 Total 4</text>
<text x="185.4" y="212">V1.0</text>
<text x="208.1" y="212">A4</text>
<text x="248.6" y="212">EasyEDA.com</text>
</g>
<g font-size="2.3">
<text x="10.2" y="15.5">V_Ref</text>
<text x="69.8" y="15.5">RFID</text>
<text x="212.1" y="15.5">Power ON LEDs</text>
<text x="247.6" y="15.5">Debug LEDs</text>
<text x="33" y="20.6">1%</text>
<text x="129.4" y="22.1">1</text>
<text x="131.7" y="23.4">V_EH</text>
<text x="141.5" y="20.2" transform="rotate(-90 141.5 20.2)">9</text>
<text x="147.9" y="23.4">VCC</text>
<text x="153.8" y="22.1">8</text>
<text x="36.7" y="28.5">1</text>
<text x="39" y="29.7">CATHODE</text>
<text x="56" y="29.7">3</text>
<text x="129.4" y="24.7">2</text>
<text x="129.4" y="27.2">3</text>
<text x="129.4" y="29.7">4</text>
<text x="131.7" y="25.9">AC0</text>
<text x="131.7" y="28.5">AC1</text>
<text x="142.6" y="25.9">GPO(OD)</text>
<text x="142.8" y="24.3" transform="rotate(-90 142.8 24.3)">EP</text>
<text x="148.2" y="28.5">SCL</text>
<text x="153.8" y="29.7">5</text>
<text x="153.8" y="27.2">6</text>
<text x="153.8" y="24.7">7</text>
<text x="36.7" y="31">2</text>
<text x="39" y="32.3">ANODE</text>
<text x="52" y="31">FB</text>
<text x="80" y="32">26.2mm</text>
<text x="80" y="34.6">10turn</text>
<text x="131.7" y="31">VSS</text>
<text x="148" y="31">SDA</text>
<text x="80" y="37.1">0.15mm wide</text>
<text x="80" y="39.7">0.3mm gap</text>
<text x="10.2" y="47.3">MAT VCC&gt;GND ID</text>
<text x="10.2" y="119.7">MAT VCC&lt;GND ID</text>
<text x="66" y="207.3">red pins1-2, max 2.3V</text>
<text x="66" y="209.8">green pins3-4,max3.3V</text>
<text x="66" y="204.8">Voltage dropper for red LEDs</text>
</g>
<g font-size="2.3" fill="#000080">
<text x="27.8" y="15.5">+3V3</text>
<text x="121.5" y="17.3" transform="rotate(-90 121.5 17.3)">GND</text>
<text x="186.7" y="14.3">U69</text>
<text x="275.6" y="15.5">U17</text>
<text x="33" y="23.2">R51</text>
<text x="99.1" y="19.3">R55</text>
<text x="110.5" y="19.3">C39</text>
<text x="154.8" y="19.3">+3V3</text>
<text x="167.6" y="23.2">TP1</text>
<text x="194.1" y="19.3">+3V3</text>
<text x="210.8" y="20.6">+5V_USB</text>
<text x="223.5" y="21.9">R52</text>
<text x="236.2" y="21.9">U18</text>
<text x="288.3" y="19.3">R45</text>
<text x="38.1" y="25.7">U66</text>
<text x="186.7" y="28.2">GND</text>
<text x="200.7" y="27">C38</text>
<text x="213.2" y="29.5">+3V3</text>
<text x="99.1" y="32">R56</text>
<text x="110.5" y="32">C40</text>
<text x="130.8" y="34.6">U65</text>
<text x="223.5" y="30.8">R53</text>
<text x="293.3" y="33.3">GND</text>
<text x="30.5" y="38.4">GND</text>
<text x="59.7" y="39.7">GND</text>
<text x="121.5" y="40.2" transform="rotate(-90 121.5 40.2)">GND</text>
<text x="123.2" y="37.1">GND</text>
<text x="130.8" y="37.1">ST25DV04K-IER6C3</text>
<text x="194.3" y="39.7">GND</text>
<text x="243.8" y="39.7">GND</text>
<text x="38.1" y="47.3">U14</text>
<text x="95.2" y="47.3">U15</text>
<text x="152.4" y="47.3">U16</text>
<text x="209.5" y="47.3">U13</text>
<text x="266.7" y="47.3">U12</text>
<text x="38.1" y="70.1">U19</text>
<text x="95.2" y="70.1">U20</text>
<text x="152.4" y="70.1">U21</text>
<text x="209.5" y="70.1">U22</text>
<text x="266.7" y="70.1">U23</text>
<text x="38.1" y="94.3">U24</text>
<text x="95.2" y="94.3">U25</text>
<text x="38.1" y="119.7">U26</text>
<text x="95.2" y="119.7">U27</text>
<text x="152.4" y="119.7">U28</text>
<text x="209.5" y="119.7">U29</text>
<text x="266.7" y="118.4">U30</text>
<text x="38.1" y="142.5">U31</text>
<text x="95.2" y="142.5">U32</text>
<text x="152.4" y="142.5">U33</text>
<text x="209.5" y="142.5">U34</text>
<text x="266.7" y="142.5">U35</text>
<text x="38.1" y="166.7">U36</text>
<text x="87.6" y="178.1">U37</text>
<text x="34.3" y="192.1">R40</text>
<text x="34.3" y="199.7">R43</text>
<text x="34.3" y="207.3">R44</text>
</g>
<g font-size="2.3" fill="#999">
<text x="70.3" y="19.3">2</text>
<text x="73.7" y="18.1">2</text>
<text x="70.3" y="34.6">1</text>
<text x="73.7" y="33.3">1</text>
<text x="72.4" y="37.1">U68</text>
</g>
<g font-size="2.3" fill="#00f">
<text x="99.1" y="21.9">6.2</text>
<text x="110.5" y="21.9">22pF</text>
<text x="247.9" y="21.9">DEBUG_R</text>
<text x="10.3" y="29.5">V_REF</text>
<text x="33" y="25.7">2k</text>
<text x="167.6" y="28.2">SEN_I2C_SCL</text>
<text x="200.7" y="29.5">100nF</text>
<text x="223.5" y="27">10k</text>
<text x="247.8" y="27">DEBUG_G</text>
<text x="288.3" y="24.4">36</text>
<text x="38.1" y="35.9">LM385DBZ-1.2RG</text>
<text x="99.1" y="34.6">6.2</text>
<text x="110.5" y="34.6">22pF</text>
<text x="167.6" y="30.8">SEN_I2C_SDA</text>
<text x="223.5" y="35.9">10k</text>
<text x="268" y="33.3">XL-1608SURUGC</text>
<text x="222.2" y="39.7">XL-1608SURUGC</text>
<text x="12.5" y="53.6">MAT02R</text>
<text x="59.7" y="53.6">MAT00</text>
<text x="69.6" y="53.6">MAT02R</text>
<text x="116.8" y="53.6">MAT01</text>
<text x="126.8" y="53.6">MAT05R</text>
<text x="174" y="53.6">MAT00</text>
<text x="183.9" y="53.6">MAT05R</text>
<text x="231.1" y="53.6">MAT01</text>
<text x="241.1" y="53.6">MAT05R</text>
<text x="288.3" y="53.6">MAT02</text>
<text x="14.1" y="58.7">MAT03</text>
<text x="71.3" y="58.7">MAT03</text>
<text x="128.4" y="58.7">MAT04</text>
<text x="185.6" y="58.7">MAT04</text>
<text x="242.7" y="58.7">MAT04</text>
<text x="38.1" y="65.1">XL-1608SURUGC</text>
<text x="95.2" y="65.1">XL-1608SURUGC</text>
<text x="152.4" y="65.1">XL-1608SURUGC</text>
<text x="209.5" y="65.1">XL-1608SURUGC</text>
<text x="266.7" y="65.1">XL-1608SURUGC</text>
<text x="12.5" y="76.5">MAT05R</text>
<text x="59.7" y="76.5">MAT03</text>
<text x="69.6" y="76.5">MAT07R</text>
<text x="116.8" y="76.5">MAT00</text>
<text x="126.8" y="76.5">MAT07R</text>
<text x="174" y="76.5">MAT01</text>
<text x="183.9" y="76.5">MAT07R</text>
<text x="231.1" y="76.5">MAT02</text>
<text x="241.1" y="76.5">MAT07R</text>
<text x="288.3" y="76.5">MAT03</text>
<text x="14.1" y="81.6">MAT04</text>
<text x="71.3" y="81.6">MAT06</text>
<text x="128.4" y="81.6">MAT06</text>
<text x="185.6" y="81.6">MAT06</text>
<text x="242.7" y="81.6">MAT06</text>
<text x="38.1" y="87.9">XL-1608SURUGC</text>
<text x="95.2" y="87.9">XL-1608SURUGC</text>
<text x="152.4" y="87.9">XL-1608SURUGC</text>
<text x="209.5" y="87.9">XL-1608SURUGC</text>
<text x="266.7" y="87.9">XL-1608SURUGC</text>
<text x="12.5" y="100.6">MAT07R</text>
<text x="59.7" y="100.6">MAT04</text>
<text x="69.6" y="100.6">MAT07R</text>
<text x="116.8" y="100.6">MAT05</text>
<text x="14.1" y="105.7">MAT06</text>
<text x="71.3" y="105.7">MAT06</text>
<text x="38.1" y="112.1">XL-1608SURUGC</text>
<text x="95.2" y="112.1">XL-1608SURUGC</text>
<text x="288.3" y="124.8">MAT05R</text>
<text x="14.1" y="126">MAT00</text>
<text x="59.7" y="126">MAT02R</text>
<text x="59.7" y="131.1">MAT03</text>
<text x="71.3" y="126">MAT01</text>
<text x="116.8" y="126">MAT02R</text>
<text x="116.8" y="131.1">MAT03</text>
<text x="128.4" y="126">MAT00</text>
<text x="174" y="126">MAT05R</text>
<text x="174" y="131.1">MAT04</text>
<text x="185.6" y="126">MAT01</text>
<text x="231.1" y="126">MAT05R</text>
<text x="231.1" y="131.1">MAT04</text>
<text x="242.7" y="126">MAT02</text>
<text x="288.3" y="129.8">MAT04</text>
<text x="38.1" y="137.5">XL-1608SURUGC</text>
<text x="95.2" y="137.5">XL-1608SURUGC</text>
<text x="152.4" y="137.5">XL-1608SURUGC</text>
<text x="209.5" y="137.5">XL-1608SURUGC</text>
<text x="266.7" y="136.2">XL-1608SURUGC</text>
<text x="14.1" y="148.9">MAT03</text>
<text x="59.7" y="148.9">MAT05R</text>
<text x="71.3" y="148.9">MAT00</text>
<text x="116.8" y="148.9">MAT07R</text>
<text x="128.4" y="148.9">MAT01</text>
<text x="174" y="148.9">MAT07R</text>
<text x="185.6" y="148.9">MAT02</text>
<text x="231.1" y="148.9">MAT07R</text>
<text x="242.7" y="148.9">MAT03</text>
<text x="288.3" y="148.9">MAT07R</text>
<text x="59.7" y="154">MAT04</text>
<text x="116.8" y="154">MAT06</text>
<text x="174" y="154">MAT06</text>
<text x="231.1" y="154">MAT06</text>
<text x="288.3" y="154">MAT06</text>
<text x="38.1" y="160.3">XL-1608SURUGC</text>
<text x="95.2" y="160.3">XL-1608SURUGC</text>
<text x="152.4" y="160.3">XL-1608SURUGC</text>
<text x="209.5" y="160.3">XL-1608SURUGC</text>
<text x="266.7" y="160.3">XL-1608SURUGC</text>
<text x="14.1" y="173">MAT04</text>
<text x="59.7" y="173">MAT07R</text>
<text x="59.7" y="178.1">MAT06</text>
<text x="38.1" y="184.4">XL-1608SURUGC</text>
<text x="63.7" y="184.4">MAT05</text>
<text x="109.2" y="184.4">MAT07R</text>
<text x="109.2" y="189.5">MAT06</text>
<text x="12.9" y="194.6">MAT02</text>
<text x="34.3" y="197.1">36</text>
<text x="53.3" y="194.6">MAT02R</text>
<text x="87.6" y="195.9">XL-1608SURUGC</text>
<text x="12.9" y="202.2">MAT05</text>
<text x="53.3" y="202.2">MAT05R</text>
<text x="12.9" y="209.8">MAT07</text>
<text x="34.3" y="204.8">36</text>
<text x="53.3" y="209.8">MAT07R</text>
<text x="34.3" y="212.4">36</text>
</g>
</svg>
